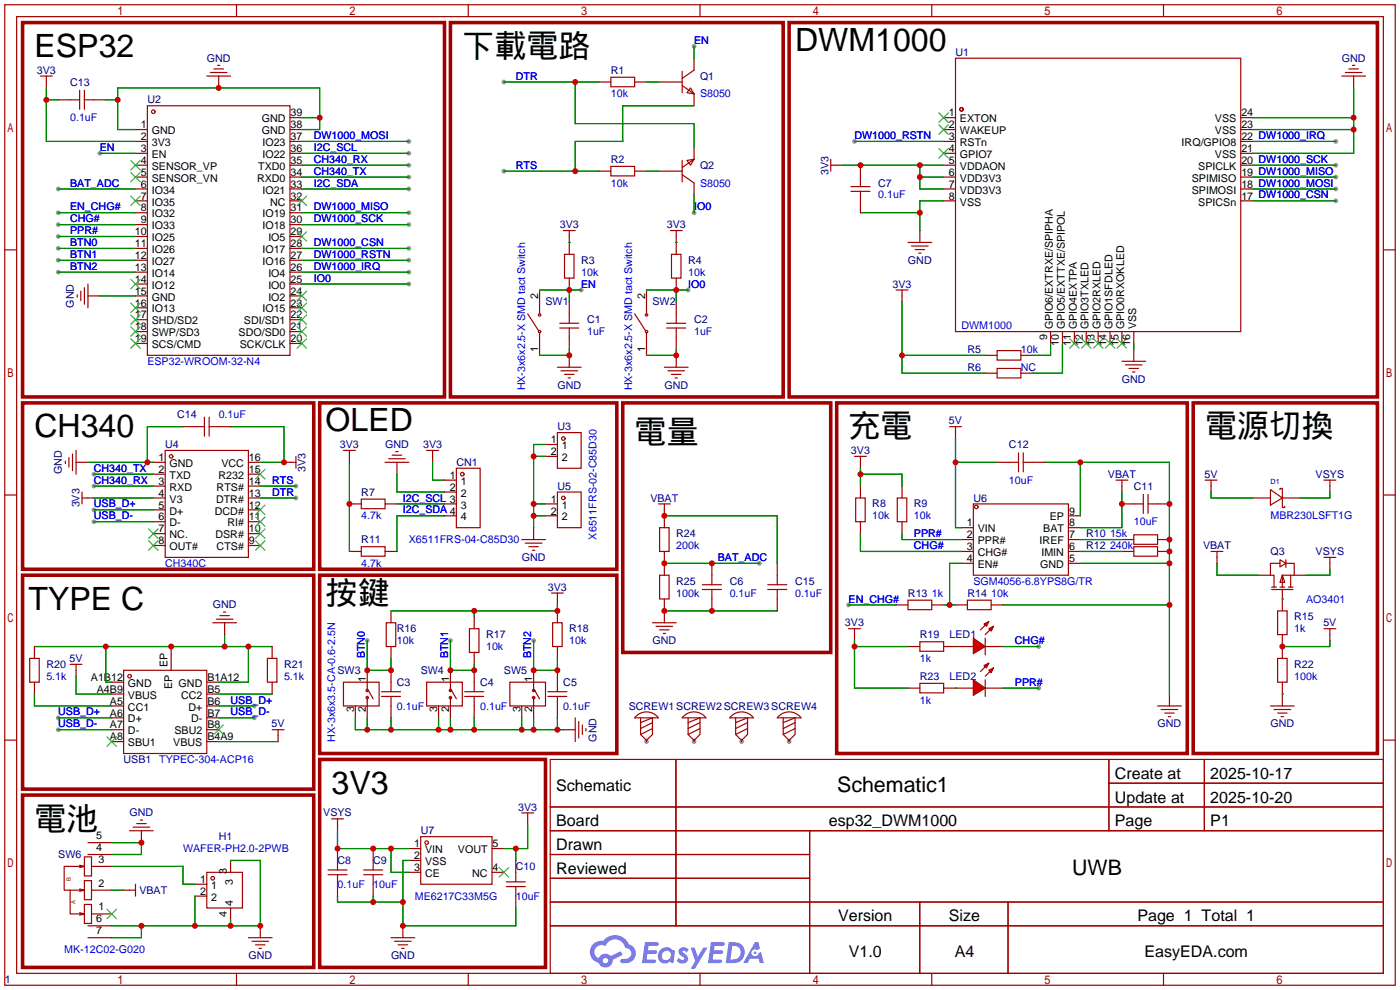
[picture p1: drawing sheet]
<svg xmlns="http://www.w3.org/2000/svg" width="299mm" height="212mm" viewBox="0 0 299 212" stroke-linecap="round" stroke-linejoin="round" font-family="sans-serif">
<g fill="#999">
<circle cx="138.2" cy="158.5" r=".51"/>
<circle cx="148.3" cy="158.5" r=".51"/>
<circle cx="158.5" cy="158.5" r=".51"/>
<circle cx="168.7" cy="158.5" r=".51"/>
<circle cx="182.6" cy="30.2" r=".51"/>
<circle cx="285.5" cy="35.3" r=".51"/>
<circle cx="285.5" cy="37.8" r=".51"/>
<circle cx="285.5" cy="40.4" r=".51"/>
<circle cx="285.5" cy="42.9" r=".51"/>
<circle cx="148.3" cy="9.9" r=".51"/>
<circle cx="148.3" cy="45.5" r=".51"/>
<circle cx="107.7" cy="17.5" r=".51"/>
<circle cx="107.7" cy="36.6" r=".51"/>
<circle cx="147.1" cy="62" r=".51"/>
<circle cx="124.2" cy="62" r=".51"/>
<circle cx="21.3" cy="32.8" r=".51"/>
<circle cx="87.4" cy="60.7" r=".51"/>
<circle cx="12.4" cy="153.4" r=".51"/>
<circle cx="12.4" cy="156" r=".51"/>
<circle cx="54.4" cy="150.9" r=".51"/>
<circle cx="54.4" cy="153.4" r=".51"/>
<circle cx="87.4" cy="55.6" r=".51"/>
<circle cx="87.4" cy="40.4" r=".51"/>
<circle cx="87.4" cy="30.2" r=".51"/>
<circle cx="87.4" cy="45.5" r=".51"/>
<circle cx="87.4" cy="48" r=".51"/>
<circle cx="63.2" cy="106.4" r=".51"/>
<circle cx="63.2" cy="103.9" r=".51"/>
<circle cx="20.1" cy="109" r=".51"/>
<circle cx="20.1" cy="111.5" r=".51"/>
<circle cx="20.1" cy="101.3" r=".51"/>
<circle cx="20.1" cy="103.9" r=".51"/>
<circle cx="87.4" cy="35.3" r=".51"/>
<circle cx="87.4" cy="37.8" r=".51"/>
<circle cx="285.5" cy="30.2" r=".51"/>
<circle cx="87.4" cy="32.8" r=".51"/>
<circle cx="87.4" cy="58.2" r=".51"/>
<circle cx="87.4" cy="53.1" r=".51"/>
<circle cx="181.4" cy="129.3" r=".51"/>
<circle cx="12.4" cy="45.5" r=".51"/>
<circle cx="12.4" cy="48" r=".51"/>
<circle cx="12.4" cy="50.5" r=".51"/>
<circle cx="78.5" cy="136.9" r=".51"/>
<circle cx="96.3" cy="136.9" r=".51"/>
<circle cx="114" cy="136.9" r=".51"/>
<circle cx="162.3" cy="120.4" r=".51"/>
<circle cx="12.4" cy="40.4" r=".51"/>
<circle cx="222" cy="138.2" r=".51"/>
<circle cx="222" cy="147.1" r=".51"/>
<circle cx="12.4" cy="53.1" r=".51"/>
<circle cx="12.4" cy="55.6" r=".51"/>
<circle cx="12.4" cy="58.2" r=".51"/>
</g>
<g fill="none" stroke="#a10000" stroke-width=".25">
<path d="M1 1h297.2v209.6h-297.2zM3.6 3.6h292.1v204.4h-292.1zM50.5 1v2.6M100.1 1v2.6M149.6 1v2.6M199.1 1v2.6M248.7 1v2.6M1 53.4h2.6M295.7 53.4h2.5M1 105.8h2.6M295.7 105.8h2.5M1 158.2h2.6"/>
<path d="M295.7 158.2h2.5M117.6 162.3h178.1v45.7h-178.1zM117.6 172.5h178.1M117.6 177.5h178.1M144.5 162.3v35.6M173 177.5v30.5M237 162.3v15.2M237 167.4h58.7M257.4 162.3v15.2M117.6 182.6h55.4M117.6 192.8h178.1M117.6 187.7h55.4"/>
<path d="M117.6 197.9h178.1M196.6 192.8v15.2M215.4 192.8v15.2M50.5 208v2.6M100.1 208v2.6M149.6 208v2.6M199.1 208v2.6M248.7 208v2.6"/>
</g>
<g fill="#5487ff">
<path d="M145.3 202.7a1.3 1.3 0 0 1 1.9 .3l-.4 .6a.54 .54 0 0 0-.9-.2l.1 .2a1.34 1.34 0 0 1 .9 1.8 1.47 1.47 0 0 1-2.3-.1l.5-.6 .8 .5a.31 .31 0 0 0 .4-.3 .31 .31 0 0 0-.3-.4 1.12 1.12 0 0 1-.7-1.8z"/>
<path d="M147.6 202.5h.9l.6 2 1.2-2h.9l-2.7 4.6h-.9l1-1.7z"/>
<path d="M137.8 201.4h1.7a1.31 1.31 0 0 1 1.2 .2 .4 .4 0 0 1-.3 .5l-1.8 .1-.1 .9h1.6a.4 .4 0 0 1 .4 .4 .4 .4 0 0 1-.5 .4h-1.6l-.2 1.2h1.4a.46 .46 0 0 1 .5 0 .46 .46 0 0 1 .1 .5l-.4 .2h-2.6z"/>
<path d="M151.9 201.4h1.7a1.32 1.32 0 0 1 1.2 .2 .39 .39 0 0 1-.3 .5l-1.8 .1-.1 .9h1.6a.4 .4 0 0 1 .4 .4 .4 .4 0 0 1-.4 .4h-1.7l-.2 1.2h1.4a.46 .46 0 0 1 .5 0 .46 .46 0 0 1 .1 .5l-.4 .2h-2.6z"/>
<path d="M161.3 201.4h.8l.3 1.3-.6 .4a.75 .75 0 0 0-1.1 .3 .75 .75 0 0 0 .5 1 .75 .75 0 0 0 .9-.7l.5-.2 .6 2.3h-.8l-.3-.9h-1.8l-.5 .9h-1z"/>
<path d="M155.7 201.4l-.6 4.4h1.5a2.27 2.27 0 0 0 2.6-2.2 2.27 2.27 0 0 0-2.7-2.2zM156.5 202.1a1.5 1.5 0 0 1 1.8 1.6 1.5 1.5 0 0 1-1.9 1.4h-.3z"/>
<path d="M141.2 203a1.6 1.6 0 0 0-.3 2.3 1.6 1.6 0 0 0 2.3 .2l.7 .3 .3-2.4-.1-.3-.5-.1a1.58 1.58 0 0 0-2.4 0zM141.8 203.5a.98 .98 0 0 1 1.6 .4 .98 .98 0 0 1-1.1 1.3 .94 .94 0 0 1-.9-.7 .94 .94 0 0 1 .4-1z"/>
<path d="M126.8 201.8a2.37 2.37 0 0 0 1.1 4 1.54 1.54 0 0 0 1.8 1 1.54 1.54 0 0 0 1.2-1.6l2.2-1.1-.5-.8-2 1a1.57 1.57 0 0 0-2.7 .5 1.5 1.5 0 0 1-.7-2.1 1.5 1.5 0 0 1 2.2-.5 2.23 2.23 0 0 1 2.3-1.4 2.23 2.23 0 0 1 2 1.8 1.16 1.16 0 0 1 1.2 1.1 1.16 1.16 0 0 1-1.1 1.2h-.7a.47 .47 0 0 0-.5 .4 .47 .47 0 0 0 .4 .5 2.17 2.17 0 0 0 2.5-.9 2.17 2.17 0 0 0-.3-2.7l-.8-.4a3.2 3.2 0 0 0-5.5-.7l-1.1 .1zM128.8 205.3a.6 .6 0 0 1 1.2 0 .6 .6 0 0 1-1.2 0z"/>
<circle cx="161.4" cy="203.6" r=".28"/>
</g>
<g fill="none" stroke="#a10000" stroke-width=".25">
<path d="M8.6 16.3h2.6M9.9 16.3v2.5M44.2 16.3h5.1M45 15.5h3.5M45.7 14.7h2.1M46.5 14h.5M46.7 16.3v2.5M128 17.5h2.6M130.6 16.5h5v2h-5zM135.6 17.5h2.6M140.7 17.5h5.1M145.8 18.3l2.5 1.8"/>
<path d="M145.8 15.2v4.6M147.6 18.8l.7 1.3-1.5-.3zM148.3 12.4v2.6l-2.5 1.8M204.2 12.4h61v58.5h-61zM286.8 16.3h5M287.5 15.5h3.6M288.3 14.7h2M289.1 14h.5M289.3 16.3v2.5M29 27.7h2.5M29 30.2h2.5M29 32.8h2.5"/>
<path d="M29 35.3h2.5M29 37.8h2.5M31.5 22.6h30.5v53.3h-30.5zM62 25.1h2.5M62 27.7h2.5M62 30.2h2.5M62 32.8h2.5M62 35.3h2.5M62 37.8h2.5M128 36.6h2.6M130.6 35.6h5v2h-5zM135.6 36.6h2.6"/>
<path d="M140.7 36.6h5.1M145.8 37.3l2.5 1.8v2.6M145.8 34.3v4.6M146.8 34.3l1.5-.3-.7 1.3zM148.3 20.1v2.5M148.3 31.5v2.5M148.3 34l-2.5 1.8M177.5 35.3h2.6M177.5 34v2.6M201.7 25.1h2.5M201.7 27.7h2.5M201.7 30.2h2.5"/>
<path d="M201.7 32.8h2.5M201.7 35.3h2.5M201.7 37.8h2.5M265.2 25.1h2.5M265.2 27.7h2.5M265.2 30.2h2.5M265.2 32.8h2.5M265.2 35.3h2.5M265.2 37.8h2.5M29 40.4h2.5M29 42.9h2.5M29 45.5h2.5"/>
<path d="M29 48h2.5M29 50.5h2.5M29 53.1h2.5M29 55.6h2.5M29 58.2h2.5M62 40.4h2.5M62 42.9h2.5M62 45.5h2.5M62 48h2.5M62 50.5h2.5M62 53.1h2.5M62 55.6h2.5"/>
<path d="M62 58.2h2.5M120.4 49.3h2.5M120.6 54.4h2.1v5h-2.1zM121.7 49.3v5.1M121.7 59.4v2.6M143.3 49.3h2.5M143.5 54.4h2v5h-2zM144.5 49.3v5.1M144.5 59.4v2.6M194.1 51.8h5M194.8 52.6h3.6M195.6 53.3h2"/>
<path d="M196.3 54.1h.5M196.6 49.3v2.5M201.7 40.4h2.5M201.7 42.9h2.5M265.2 40.4h2.5M265.2 42.9h2.5M16.5 63v.5M17.3 62.2v2.1M18 61.5v3.5M18.8 63.2h2.5M18.8 60.7v5.1M29 60.7h2.5"/>
<path d="M29 63.2h2.5M29 65.8h2.5M29 68.3h2.5M29 70.9h2.5M29 73.4h2.5M62 60.7h2.5M62 63.2h2.5M62 65.8h2.5M62 68.3h2.5M62 70.9h2.5M62 73.4h2.5M112.8 67.1l2.3 3.5"/>
<path d="M115.3 62v5.1M115.3 71.1v4.8M119.1 78.5h5.1M119.6 70.1h4.1M119.6 69.1h4.1M119.9 79.2h3.5M121.7 64.5v4.6M121.7 70.1v4.6M121.7 75.9v2.6M135.6 67.1l2.3 3.5M138.2 62v5.1M138.2 71.1v4.8"/>
<path d="M142 78.5h5.1M142.5 70.1h4.1M142.5 69.1h4.1M142.7 79.2h3.6M144.5 64.5v4.6M144.5 70.1v4.6M144.5 75.9v2.6M224.5 70.9v2.5M227.1 70.9v2.5M229.6 70.9v2.5M232.2 70.9v2.5M234.7 70.9v2.5"/>
<path d="M237.2 70.9v2.5M239.8 70.9v2.5M239.8 77.2h5.1M240.5 78h3.6M241.3 78.7h2M242.1 79.5h.5M242.3 70.9v2.5M242.3 74.7v2.5M120.6 80h2.1M121.4 80.8h.5M143.5 80h2M144.3 80.8h.5"/>
<path d="M7.4 138.2v2.5M36.6 138.2v5.1M45.5 133.1h5M46.2 132.3h3.6M47 131.6h2M47.8 130.8h.5M48 133.1v2.5M58.2 138.2v2.5M6.3 140.7h2.1v5.1h-2.1zM7.4 145.8v2.5M15 142h2.5M16.3 142v2.5"/>
<path d="M23.9 145.8h2.5M23.9 148.3h2.5M23.9 150.9h2.5M23.9 153.4h2.5M23.9 156h2.5M23.9 158.5h2.5M26.4 143.3h17.8v17.7h-17.8zM44.2 145.8h2.5M44.2 148.3h2.5M44.2 150.9h2.5M44.2 153.4h2.5M44.2 156h2.5"/>
<path d="M44.2 158.5h2.5M57.1 140.7h2.1v5.1h-2.1zM58.2 156h2.5M58.2 145.8v2.5M59.4 156v2.5M204.2 147.1h3.8M210.6 147.1h3.8M210.6 145.3v3.5"/>
<circle cx="32.8" cy="23.9" r=".38"/>
<circle cx="205.5" cy="23.4" r=".38"/>
<circle cx="115.3" cy="70.9" r=".25"/>
<circle cx="115.3" cy="67.3" r=".25"/>
<circle cx="138.2" cy="70.9" r=".25"/>
<circle cx="138.2" cy="67.3" r=".25"/>
<circle cx="27.7" cy="144.5" r=".38"/>
</g>
<g fill="none" stroke="#3c3" stroke-width=".25">
<path d="M27.9 34.3l2.1 2M27.9 36.8l2.1 2.1M30 34.3l-2.1 2M30 36.8l-2.1 2.1M200.7 24.1l2 2.1M200.7 26.7l2 2M200.7 31.8l2 2M202.7 24.1l-2 2.1M202.7 26.7l-2 2M202.7 31.8l-2 2M27.9 41.9l2.1 2M27.9 59.7l2.1 2"/>
<path d="M30 41.9l-2.1 2M30 59.7l-2.1 2M63.5 49.5l2 2.1M63.5 41.9l2 2M65.5 49.5l-2 2.1M65.5 41.9l-2 2M27.9 64.8l2.1 2M27.9 67.3l2.1 2M27.9 69.8l2.1 2.1M27.9 72.4l2.1 2M30 64.8l-2.1 2M30 67.3l-2.1 2"/>
<path d="M30 69.8l-2.1 2.1M30 72.4l-2.1 2M63.5 72.4l2 2M63.5 69.8l2 2.1M63.5 67.3l2 2M63.5 64.8l2 2M63.5 62.2l2 2.1M65.5 72.4l-2 2M65.5 69.8l-2 2.1M65.5 67.3l-2 2M65.5 64.8l-2 2M65.5 62.2l-2 2.1"/>
<path d="M228.6 72.4l2 2M230.6 72.4l-2 2M231.1 72.4l2.1 2M233.2 72.4l-2.1 2M233.7 72.4l2 2M235.7 72.4l-2 2M236.2 72.4l2.1 2M238.3 72.4l-2.1 2M238.8 72.4l2 2M240.8 72.4l-2 2M22.9 157.5l2 2M24.9 157.5l-2 2"/>
<path d="M45.7 154.9l2.1 2.1M47.8 154.9l-2.1 2.1"/>
</g>
<g fill="none" stroke="#008700" stroke-width=".25">
<path d="M9.9 18.8v11.4h19.1M107.7 17.5h20.3M122.9 17.5v8.9h25.4v5.1M138.2 17.5h2.5M148.3 9.9v2.5M289.3 18.8v14h-21.6M9.9 21.3h2.5M21.3 32.8h7.7M22.6 21.3h2.5M29 27.7h-3.9v-8.9h43.2v8.9h-3.8M64.5 25.1h3.8M107.7 36.6h20.3"/>
<path d="M138.2 36.6h2.5M148.3 22.6h-15.2v7.6h-10.2v6.4M180.1 35.3h21.6M182.6 30.2h19.1M196.6 35.3v5.1h5.1M196.6 37.8h5.1M267.7 25.1h21.6M267.7 27.7h21.6M267.7 35.3h17.8M267.7 37.8h17.8M121.7 51.8h.1M144.5 51.8h.1"/>
<path d="M148.3 41.7v3.8M183.9 45.5h12.7M201.7 42.9h-5.1v6.4M267.7 40.4h17.8M267.7 42.9h17.8M21.3 63.2h7.7M64.5 60.7h22.9M115.3 62h8.9M121.7 74.7v1.2h-6.4M121.7 62v2.5M138.2 62h8.9M144.5 62v2.5"/>
<path d="M144.5 74.7v1.2h-6.3M242.3 73.4v1.3M7.4 138.2h50.8M22.6 138.2v7.6h1.3M48 135.6v2.6M53.1 138.2v7.6h-6.4M7.4 148.3v2.6h16.5M12.4 153.4h11.5M12.4 156h11.5M16.3 144.5v3.8h7.6M46.7 153.4h7.7M46.7 150.9h7.7"/>
<path d="M46.7 148.3h11.5M46.7 158.5h12.7"/>
</g>
<g fill="#f00" stroke="#a10000" stroke-width=".25">
<path d="M208 145.3l2.6 1.8-2.6 1.5z"/>
<path d="M210.3 142.2l1-.5-.5 1z"/>
<path d="M211.3 143.3l1-.6-.5 1.1z"/>
</g>
<g fill="none" stroke="#a10000" stroke-width=".25">
<path d="M191.5 62h2.6M192.8 62v2.5M210.6 75.9h2.5M210.6 79.8h2.5M213.1 74.9h5.1v2.1h-5.1zM213.1 78.7h5.1v2.1h-5.1zM218.2 75.9h2.5M218.2 79.8h2.5M14 98.6v.5M14.7 97.8v2M15.5 97v3.6M16.3 98.8h2.5"/>
<path d="M16.3 96.3v5M32.8 98.8h2.5M35.3 96.3h17.8v22.8h-17.8zM53.1 98.8h2.5M60.7 98.8h2.5M63.2 97.5v2.6M73.4 96.3h2.5M74.7 96.3v2.5M82.3 98.8h5.1M83.1 98h3.5M83.8 97.3h2.1M84.6 96.5h.5"/>
<path d="M84.8 98.8v2.5M91.2 96.3h2.5M92.5 96.3v2.5M182.6 97.5h2.6M183.9 97.5v2.6M202.9 91.2h2.6M204.2 91.2v2.5M17.5 106.4h2.6M17.5 105.2v2.5M32.8 101.3h2.5M32.8 103.9h2.5M32.8 106.4h2.5"/>
<path d="M32.8 109h2.5M32.8 111.5h2.5M32.8 114h2.5M32.8 116.6h2.5M53.1 101.3h2.5M53.1 103.9h2.5M53.1 106.4h2.5M53.1 109h2.5M53.1 111.5h2.5M53.1 114h2.5M53.1 116.6h2.5M74.7 107.7h2.5"/>
<path d="M74.7 117.9h2.5M77.2 106.7h5.1v2h-5.1zM77.2 116.8h5.1v2.1h-5.1zM82.3 107.7h2.5M82.3 117.9h2.5M182.9 106.4h2v5.1h-2zM183.9 103.9v2.5M183.9 111.5v2.5M191.8 106.4h2v5.1h-2zM192.8 103.9v2.5M192.8 111.5v2.5M205.5 117.9h2.5"/>
<path d="M205.5 112.8h2.5M205.5 115.3h2.5M208 107.7h20.3v15.2h-20.3zM228.3 117.9h2.6M228.3 112.8h2.6M228.3 115.3h2.6M228.3 110.2h2.6M238.5 102.6h2.5M239.8 117.9h2.5M239.8 115.3h2.5M239.8 102.6v2.6M242.3 114.3h5.1v2h-5.1z"/>
<path d="M242.3 116.8h5.1v2.1h-5.1zM247.4 117.9h2.5M247.4 115.3h2.5M257.6 102.6h2.5M258.8 117.9h2.6M258.8 102.6v2.6M260.1 117.9v2.5M267.7 106.4h3.8M271.5 104.6l2.6 1.8-2.6 1.5zM273.6 119.6l1.2 .8-1.2 .8zM273.6 104.6v-.2h.5v4.1h.5v-.3M274.1 106.4h3.8"/>
<path d="M274.8 119.6v1.7M283 102.6h2.5M283 119.1h2.5M284.2 102.6v2.6M284.2 119.1v2.6M194.1 138.2h2.5M196.6 137.2h5.1v2h-5.1zM201.7 138.2h6.3M205.5 120.4h2.5M210.6 138.2h3.8M210.6 136.4v3.6M228.3 120.4h2.6"/>
<path d="M269 122.9h2.5M271.8 126h4.6M271.8 125.5h1M273 130.6h2.1v5h-2.1zM273.6 120.4h-2.1v2.5h.8v2.6M273.6 125.5h1M274.1 122.9l.5 1.6h-1zM274.1 126v4.6M274.1 135.6v5.1M274.8 120.4h1.8v2.5h-2.5v2.6M275.3 125.5h1.1M275.8 122.9v2.6"/>
<path d="M276.6 122.9h2.5M283 134.4h2.5M284.2 134.4v2.5M194.1 147.1h2.5M196.6 146.1h5.1v2h-5.1zM201.7 147.1h2.5M210.6 142.5l-1.1 1M211.6 143.5l-1 1M247.4 150.9h5.1M248.2 151.6h3.5M248.9 152.4h2.1M249.7 153.2h.5"/>
<path d="M249.9 148.3v2.6M271.5 150.9h5.1M272.3 151.6h3.5M273 140.7h2.1v5.1h-2.1zM273 152.4h2.1M273.8 153.2h.5M274.1 145.8v5.1M70.9 175h2.5M72.1 175v2.5M89.9 178.8h15.3v10.2h-15.3zM111.5 173.7h2.5M112.8 173.7v2.6"/>
<path d="M86.1 197.9v2.5M87.4 181.4h2.5M87.4 183.9h2.5M87.4 186.4h2.5M105.2 181.4h2.5M105.2 186.4h2.5M83.6 200.4h5M84.3 201.2h3.6M85.1 201.9h2M85.9 202.7h.5"/>
<circle cx="36.6" cy="97.5" r=".38"/>
<circle cx="208.7" cy="108.3" r=".38"/>
<circle cx="91.2" cy="180.1" r=".38"/>
</g>
<g fill="none" stroke="#008700" stroke-width=".25">
<path d="M64.5 30.2h22.9M64.5 35.3h22.9M64.5 37.8h22.9M64.5 32.8h22.9M267.7 30.2h17.8M64.5 55.6h22.9M64.5 40.4h22.9M64.5 45.5h22.9M64.5 48h22.9M64.5 58.2h22.9M64.5 53.1h22.9M192.8 75.9h17.8"/>
<path d="M192.8 64.5v15.3h17.8M224.5 73.4v2.5h-3.8M227.1 73.4v6.4h-6.4M18.8 98.8h14M39.1 91.2h-7.6v7.6M49.3 91.2h11.4v7.6h-5.1M74.7 98.8v19.1M92.5 98.8v3.8h2.5M204.2 98.8h8.9M204.2 93.7v19.1h1.3M223.3 98.8h26.6v49.5M230.9 98.8v11.4"/>
<path d="M20.1 106.4h12.7M20.1 103.9h12.7M20.1 109h12.7M20.1 111.5h12.7M20.1 101.3h12.7M55.6 106.4h7.6M55.6 103.9h7.6M84.8 101.3v3.9h10.2M84.8 107.7h10.2M95 110.2h-10.2v7.7M183.9 101.3h8.9v2.6M183.9 114v3.9h21.6"/>
<path d="M183.9 100.1v3.8M192.8 114v1.3h12.7M230.9 115.3h8.9M230.9 117.9h8.9M239.8 105.2v7.6h-8.9M258.8 105.2v1.2h8.9M284.2 105.2v1.2h-6.3M214.4 129.3h35.5M230.9 120.4h19M260.1 120.4v2.5h8.9M274.1 128h.1M284.2 121.7v1.2h-5.1"/>
<path d="M284.2 136.9v1.3h-10.1M204.2 147.1h.1M72.1 177.5v3.9h15.3M112.8 176.3v5.1h-5.1M72.1 191.5v1.3h14M79.8 191.5v1.3M83.6 181.4v5h3.8M87.4 183.9h-1.3v14h24.1v-3.8M110.2 181.4v2.5"/>
</g>
<g fill="none" stroke="#3c3" stroke-width=".25">
<path d="M31.7 113l2.1 2.1M31.7 115.6l2.1 2M33.8 113l-2.1 2.1M33.8 115.6l-2.1 2M54.6 115.6l2 2M54.6 113l2 2.1M54.6 110.5l2 2M54.6 107.9l2 2.1M54.6 100.3l2 2.1M56.6 115.6l-2 2M56.6 113l-2 2.1M56.6 110.5l-2 2"/>
<path d="M56.6 107.9l-2 2.1M56.6 100.3l-2 2.1M106.7 185.4l2 2.1M108.7 185.4l-2 2.1"/>
</g>
<path d="M4.8 4.8h90.2v80h-90.2zM96.3 4.8h71.1v80h-71.1zM168.7 4.8h125.7v80h-125.7zM4.8 86.1h62.3v35.6h-62.3zM4.8 122.9h62.3v45.8h-62.3z" fill="none" stroke="#a10000" stroke-width=".76"/>
<g fill="#f00" stroke="#a10000" stroke-width=".25">
<path d="M208 136.4l2.6 1.8-2.6 1.5z"/>
<path d="M210.3 133.4l1-.6-.5 1.1z"/>
<path d="M211.3 134.4l1-.5-.5 1z"/>
</g>
<g fill="none" stroke="#a10000" stroke-width=".25">
<path d="M17 19.3v4.1M18 19.3v4.1M12.4 21.3h4.6M18 21.3h4.6M181.9 39.9h4M183.9 35.3v4.6M181.9 40.9h4M183.9 40.9v4.6M39.1 91.2h4.6M43.7 89.2v4M44.7 91.2h4.6M44.7 89.2v4"/>
<path d="M116.6 95h2.5M116.6 97.5h2.5M119.1 92.5h5.1v7.6h-5.1zM213.1 98.8h4.6M217.7 96.8v4M218.7 98.8h4.6M218.7 96.8v4M95 107.7h2.5M95 110.2h2.5M95 102.6h2.5M95 105.2h2.5M97.5 100.1h5.1v12.7h-5.1z"/>
<path d="M111.5 115.3h5.1M112.3 116.1h3.5M113 116.8h2.1M113.8 117.6h.5M114 112.8v2.5M116.6 107.7h2.5M116.6 110.2h2.5M119.1 105.2h5.1v7.6h-5.1zM140.7 107.7h2.6M141 112.8h2v5.1h-2zM142 107.7v5.1M142 117.9v5"/>
<path d="M239.8 107.7h4.5M244.3 105.7v4M245.4 107.7h4.5M245.4 105.7v4M82.5 133.1h2.1v5.1h-2.1zM83.6 130.6v2.5M83.6 138.2v2.5M100.3 134.4h2.1v5h-2.1zM101.3 131.8v2.6M101.3 139.4v2.6M117.9 126.7h2.5M118.1 133.1h2v5.1h-2z"/>
<path d="M119.1 126.7v2.6M119.1 130.6v2.5M119.1 138.2v2.5M139.4 133.1h5.1M140.2 133.9h3.6M141 122.9h2v5.1h-2zM141 134.6h2M141.7 135.4h.5M142 128v5.1M150.1 126h4.1M150.1 125h4.1M152.1 120.4v4.6"/>
<path d="M152.1 126v4.6M164.1 126h4M164.1 125h4M166.1 120.4v4.6M166.1 126v4.6M181.4 134.4h2.5M182.6 134.4v2.5M191.5 129.3h2.6M194.1 128.3h5v2h-5zM199.1 129.3h2.6M204.2 129.3h2.6M206.8 128.3h5v2h-5z"/>
<path d="M210.6 133.6l-1.1 1M211.6 134.6l-1 1M211.8 129.3h2.6M73.4 145.8h7.6v5.1h-7.6zM75.9 150.9v2.5M78.5 143.3v4.3M78.5 149.1v4.3M78.7 147.6l1.1 1.8M81.5 148.8h4.1M81.5 147.8h4.1M83.6 143.3v4.5M83.6 148.8v4.6"/>
<path d="M91.2 145.8h7.6v5.1h-7.6zM93.7 150.9v2.5M96.3 143.3v4.3M96.3 149.1v4.3M96.5 147.6l1 1.8M99.3 148.8h4.1M99.3 147.8h4.1M101.3 143.3v4.5M101.3 148.8v4.6M109 145.8h7.6v5.1h-7.6zM111.5 150.9v2.5M114 143.3v4.3"/>
<path d="M114 149.1v4.3M114.3 147.6l1 1.8M117.1 148.8h4.1M117.1 147.8h4.1M119.1 143.3v4.5M119.1 148.8v4.6M120.4 156h2.5M122.9 153.4v5.1M123.7 154.2v3.5M124.5 154.9v2.1M125.2 155.7v.5M136.1 152.9a3.2 3.2 0 0 1 4.6 .5h-5.1z"/>
<path d="M136.9 153.4v3.6l1.3 1.2 1.2-1.2v-3.6l-2.5 1M138.2 158v.5M139.4 154.4l-2.5 1.3M139.4 155.7l-2.5 1.3M146.2 152.9a3.2 3.2 0 0 1 4.7 .5h-5.1zM147.1 153.4v3.6l1.2 1.2 1.3-1.2v-3.6l-2.5 1M148.3 158v.5M149.6 154.4l-2.5 1.3M149.6 155.7l-2.5 1.3M156.4 152.9a3.2 3.2 0 0 1 4.6 .5h-5zM157.2 153.4v3.6l1.3 1.2 1.3-1.2v-3.6l-2.6 1M158.5 158v.5"/>
<path d="M159.8 154.4l-2.6 1.3M159.8 155.7l-2.6 1.3M166.6 152.9a3.2 3.2 0 0 1 4.6 .5h-5.1zM167.4 153.4v3.6l1.3 1.2 1.2-1.2v-3.6l-2.5 1M168.7 158v.5M169.9 154.4l-2.5 1.3M169.9 155.7l-2.5 1.3M27.7 177.5h5.1M28.4 176.8h3.6M29.2 176h2M30 175.3h.5M30.2 177.5v2.6"/>
<path d="M15 190.2v5.1h3l-1-.2M17 184.9l1 .3M18 193.3h1.6v4.1h-1.6zM18 183.1h1.6v4.1h-1.6zM18 188.2h1.6v4.1h-1.6zM18 185.2h-4.3v5h4.3l-1-.2M18 195.3l-1 .3M18 185.2l-1 .2M18 190.2l-1 .3M18.8 197.9h5.1M18.8 180.1h5.1M18.8 182.6h5.1"/>
<path d="M19.6 190.2h4.3M19.6 185.2h4.3M19.6 195.3h4.3M26.4 190.2h2.6M29 189v2.5M41.7 189h2.5M41.7 191.5h2.5M44.2 186.4h7.6v7.7h-7.6zM49.3 183.9v2.5M49.3 194.1v2.5M55.6 197.9v2.5M70.1 186.9h4.1"/>
<path d="M70.1 185.9h4.1M72.1 181.4v4.5M72.1 186.9v4.6M77.7 186.9h4.1M77.7 185.9h4.1M79.8 181.4v4.5M79.8 186.9v4.6M108.2 188.5h4.1M108.2 189.5h4.1M110.2 183.9v4.6M110.2 189.5v4.6M18.8 200.4h5.1"/>
<path d="M53.1 200.4h5.1M53.8 201.2h3.6M54.6 201.9h2M55.4 202.7h.5"/>
<circle cx="120.4" cy="93.7" r=".38"/>
<circle cx="98.8" cy="101.3" r=".38"/>
<circle cx="120.4" cy="106.4" r=".38"/>
<circle cx="78.5" cy="147.6" r=".25"/>
<circle cx="78.5" cy="149.1" r=".25"/>
<circle cx="96.3" cy="147.6" r=".25"/>
<circle cx="96.3" cy="149.1" r=".25"/>
<circle cx="114" cy="147.6" r=".25"/>
<circle cx="114" cy="149.1" r=".25"/>
<circle cx="45.5" cy="187.7" r=".38"/>
</g>
<g fill="none" stroke="#008700" stroke-width=".25">
<path d="M12.4 45.5h16.6M12.4 48h16.6M12.4 50.5h16.6M12.4 40.4h16.6M12.4 53.1h16.6M12.4 55.6h16.6M12.4 58.2h16.6M114 97.5h2.6M116.6 95h-2.6v17.8M114 107.7h2.6M114 110.2h2.6M142 110.2h24.1v10.2"/>
<path d="M78.5 136.9v6.4h5.1v-2.6M96.3 136.9v6.4h5v-1.3M101.3 130.6v1.2M114 136.9v6.4h5.1v-2.6M119.1 129.3v1.3h-35.5M142 120.4h20.3M142 130.6h24.1M181.4 129.3h10.1M182.6 138.2h11.5M182.6 136.9v10.2h11.5M201.7 129.3h2.5M204.2 138.2h.1"/>
<path d="M205.5 120.4h-2.6v8.9M214.4 138.2h7.6M75.9 153.4v2.6h44.5M78.5 153.4v2.6M83.6 153.4v2.6M93.7 153.4v2.6M96.3 153.4v2.6M101.3 153.4v2.6M111.5 153.4v2.6M114 153.4v2.6M119.1 153.4v2.6M214.4 147.1h7.6"/>
<path d="M274.1 148.3h.1M23.9 180.1h6.3v2.5h-6.3M23.9 185.2h15.2v3.8h2.6M23.9 190.2h2.5M30.2 197.9v2.5h-6.3M41.7 191.5v6.4M49.3 183.9h6.3v14h-31.7M49.3 196.6v1.3"/>
</g>
<path d="M22.9 194.3l2 2M24.9 194.3l-2 2" fill="none" stroke="#3c3" stroke-width=".25"/>
<path d="M68.3 86.1h63.5v35.6h-63.5zM133.1 86.1h44.4v53.3h-44.4zM178.8 86.1h74.9v74.9h-74.9zM255 86.1h39.4v74.9h-39.4zM68.3 122.9h63.5v38.1h-63.5zM4.8 169.9h62.3v36.9h-62.3zM68.3 162.3h48.3v44.5h-48.3z" fill="none" stroke="#a10000" stroke-width=".76"/>
<g fill="#c00">
<circle cx="46.7" cy="18.8" r=".63"/>
<circle cx="68.3" cy="25.1" r=".63"/>
<circle cx="25.1" cy="21.3" r=".63"/>
<circle cx="9.9" cy="21.3" r=".63"/>
<circle cx="196.6" cy="35.3" r=".63"/>
<circle cx="196.6" cy="37.8" r=".63"/>
<circle cx="183.9" cy="35.3" r=".63"/>
<circle cx="196.6" cy="45.5" r=".63"/>
<circle cx="289.3" cy="25.1" r=".63"/>
<circle cx="289.3" cy="27.7" r=".63"/>
<circle cx="122.9" cy="17.5" r=".63"/>
<circle cx="122.9" cy="36.6" r=".63"/>
<circle cx="22.6" cy="138.2" r=".63"/>
<circle cx="36.6" cy="138.2" r=".63"/>
<circle cx="48" cy="138.2" r=".63"/>
<circle cx="53.1" cy="138.2" r=".63"/>
<circle cx="144.5" cy="62" r=".63"/>
<circle cx="144.5" cy="75.9" r=".63"/>
<circle cx="121.7" cy="62" r=".63"/>
<circle cx="121.7" cy="75.9" r=".63"/>
<circle cx="31.5" cy="98.8" r=".63"/>
<circle cx="60.7" cy="98.8" r=".63"/>
<circle cx="192.8" cy="75.9" r=".63"/>
<circle cx="74.7" cy="107.7" r=".63"/>
<circle cx="110.2" cy="181.4" r=".63"/>
<circle cx="72.1" cy="181.4" r=".63"/>
<circle cx="79.8" cy="181.4" r=".63"/>
<circle cx="83.6" cy="181.4" r=".63"/>
<circle cx="86.1" cy="192.8" r=".63"/>
<circle cx="79.8" cy="192.8" r=".63"/>
<circle cx="86.1" cy="197.9" r=".63"/>
<circle cx="274.1" cy="138.2" r=".63"/>
<circle cx="249.9" cy="120.4" r=".63"/>
<circle cx="249.9" cy="117.9" r=".63"/>
<circle cx="249.9" cy="115.3" r=".63"/>
<circle cx="249.9" cy="107.7" r=".63"/>
<circle cx="230.9" cy="98.8" r=".63"/>
<circle cx="249.9" cy="129.3" r=".63"/>
<circle cx="239.8" cy="107.7" r=".63"/>
<circle cx="204.2" cy="98.8" r=".63"/>
<circle cx="183.9" cy="101.3" r=".63"/>
<circle cx="202.9" cy="129.3" r=".63"/>
<circle cx="49.3" cy="197.9" r=".63"/>
<circle cx="55.6" cy="197.9" r=".63"/>
<circle cx="41.7" cy="197.9" r=".63"/>
<circle cx="30.2" cy="197.9" r=".63"/>
<circle cx="30.2" cy="180.1" r=".63"/>
<circle cx="114" cy="107.7" r=".63"/>
<circle cx="114" cy="97.5" r=".63"/>
<circle cx="114" cy="110.2" r=".63"/>
<circle cx="83.6" cy="143.3" r=".63"/>
<circle cx="78.5" cy="143.3" r=".63"/>
<circle cx="78.5" cy="156" r=".63"/>
<circle cx="83.6" cy="156" r=".63"/>
<circle cx="93.7" cy="156" r=".63"/>
<circle cx="96.3" cy="156" r=".63"/>
<circle cx="101.3" cy="156" r=".63"/>
<circle cx="111.5" cy="156" r=".63"/>
<circle cx="114" cy="156" r=".63"/>
<circle cx="119.1" cy="156" r=".63"/>
<circle cx="119.1" cy="130.6" r=".63"/>
<circle cx="101.3" cy="130.6" r=".63"/>
<circle cx="101.3" cy="143.3" r=".63"/>
<circle cx="96.3" cy="143.3" r=".63"/>
<circle cx="119.1" cy="143.3" r=".63"/>
<circle cx="114" cy="143.3" r=".63"/>
<circle cx="142" cy="120.4" r=".63"/>
<circle cx="152.1" cy="120.4" r=".63"/>
<circle cx="142" cy="130.6" r=".63"/>
<circle cx="152.1" cy="130.6" r=".63"/>
<circle cx="142" cy="110.2" r=".63"/>
<circle cx="182.6" cy="138.2" r=".63"/>
</g>
<g font-size="6.9">
<text x="169.9" y="10.9">DWM1000</text>
<text x="7.4" y="12.2">ESP32</text>
<text x="98.8" y="12.2">下載電路</text>
<text x="7.4" y="93.5">CH340</text>
<text x="69.6" y="92.2">OLED</text>
<text x="135.6" y="94.7">電量</text>
<text x="181.4" y="93.5">充電</text>
<text x="257.6" y="93.5">電源切換</text>
<text x="6.1" y="130.3">TYPE C</text>
<text x="69.6" y="129">按鍵</text>
<text x="70.9" y="169.7">3V3</text>
<text x="7.4" y="177.3">電池</text>
</g>
<g font-size="4.6">
<text x="178.9" y="169.3">Schematic1</text>
<text x="229.1" y="187.1">UWB</text>
</g>
<g font-size="3.4">
<text x="238.3" y="166.4">Create at</text>
<text x="258.7" y="166.4">2025-10-17</text>
<text x="118.9" y="169">Schematic</text>
<text x="238.3" y="171.5">Update at</text>
<text x="258.7" y="171.5">2025-10-20</text>
<text x="118.9" y="176.6">Board</text>
<text x="177.1" y="176.6">esp32_DWM1000</text>
<text x="238.3" y="176.6">Page</text>
<text x="258.7" y="176.6">P1</text>
<text x="118.9" y="181.7">Drawn</text>
<text x="118.9" y="186.8">Reviewed</text>
<text x="179.1" y="196.9">Version</text>
<text x="202.8" y="196.9">Size</text>
<text x="243.1" y="196.9">Page 1 Total 1</text>
<text x="181.4" y="204.5">V1.0</text>
<text x="204" y="204.5">A4</text>
<text x="244.6" y="204.5">EasyEDA.com</text>
</g>
<g font-size="2.3" fill="#00f">
<text x="148.3" y="9.4">EN</text>
<text x="110.2" y="17">DTR</text>
<text x="130.6" y="20.8">10k</text>
<text x="149.6" y="20.8">S8050</text>
<text x="15" y="25.9">0.1uF</text>
<text x="67.1" y="29.7">DW1000_MOSI</text>
<text x="182.6" y="29.7">DW1000_RSTN</text>
<text x="21.3" y="32.3">EN</text>
<text x="67.1" y="34.8">CH340_RX</text>
<text x="67.1" y="32.3">I2C_SCL</text>
<text x="15" y="39.9">BAT_ADC</text>
<text x="67.1" y="39.9">I2C_SDA</text>
<text x="67.1" y="37.3">CH340_TX</text>
<text x="110.2" y="36.1">RTS</text>
<text x="130.6" y="39.9">10k</text>
<text x="149.6" y="39.9">S8050</text>
<text x="15" y="45">EN_CHG#</text>
<text x="15" y="47.5">CHG#</text>
<text x="67.1" y="45">DW1000_MISO</text>
<text x="67.1" y="47.5">DW1000_SCK</text>
<text x="148.3" y="45">IO0</text>
<text x="187.7" y="42.4">0.1uF</text>
<text x="15" y="50">PPR#</text>
<text x="15" y="52.6">BTN0</text>
<text x="67.1" y="52.6">DW1000_CSN</text>
<text x="15" y="55.1">BTN1</text>
<text x="15" y="57.7">BTN2</text>
<text x="67.1" y="55.1">DW1000_RSTN</text>
<text x="67.1" y="57.7">DW1000_IRQ</text>
<text x="124.2" y="58.9">10k</text>
<text x="147.1" y="58.9">10k</text>
<text x="67.1" y="60.2">IO0</text>
<text x="124.2" y="61.5">EN</text>
<text x="147.1" y="61.5">IO0</text>
<text x="125.5" y="71.6">1uF</text>
<text x="148.3" y="71.6">1uF</text>
<text x="205.5" y="70.4">DWM1000</text>
<text x="31.5" y="78">ESP32-WROOM-32-N4</text>
<text x="218.2" y="75.4">10k</text>
<text x="112.3" y="83.4" transform="rotate(-90 112.3 83.4)">HX-3x6x2.5-X SMD tact Switch</text>
<text x="135.1" y="83.4" transform="rotate(-90 135.1 83.4)">HX-3x6x2.5-X SMD tact Switch</text>
<text x="218.2" y="79.2">NC</text>
<text x="46.7" y="89.4">0.1uF</text>
<text x="20.1" y="100.8">CH340_TX</text>
<text x="20.1" y="103.4">CH340_RX</text>
<text x="58.2" y="105.9">DTR</text>
<text x="58.2" y="103.4">RTS</text>
<text x="86.1" y="107.2">I2C_SCL 3</text>
<text x="215.6" y="103.4">10uF</text>
<text x="20.1" y="108.5">USB_D+</text>
<text x="20.1" y="111">USB_D-</text>
<text x="77.2" y="111">4.7k</text>
<text x="86.1" y="109.7">I2C_SDA 4</text>
<text x="186.4" y="111">10k</text>
<text x="195.3" y="111">10k</text>
<text x="242.3" y="112.3">10uF</text>
<text x="271.5" y="111">MBR230LSFT1G</text>
<text x="87.4" y="116.1">X6511FRS-04-C85D30</text>
<text x="127.5" y="115.3" transform="rotate(-90 127.5 115.3)">X6511FRS-02-C85D30</text>
<text x="144.5" y="117.3">200k</text>
<text x="153.4" y="119.9">BAT_ADC</text>
<text x="195.3" y="114.8">PPR#</text>
<text x="195.3" y="117.3">CHG#</text>
<text x="237.2" y="114.8">15k</text>
<text x="237.2" y="117.3">240k</text>
<text x="35.3" y="121.2">CH340C</text>
<text x="77.2" y="121.2">4.7k</text>
<text x="208" y="125">SGM4056-6.8YPS8G/TR</text>
<text x="144.5" y="127.5">100k</text>
<text x="156" y="127.5">0.1uF</text>
<text x="169.9" y="127.5">0.1uF</text>
<text x="181.4" y="128.8">EN_CHG#</text>
<text x="199.1" y="127.5">1k</text>
<text x="211.8" y="127.5">10k</text>
<text x="279.1" y="128.8">AO3401</text>
<text x="84.8" y="137.7">10k</text>
<text x="121.7" y="137.7">10k</text>
<text x="216.9" y="137.7">CHG#</text>
<text x="276.6" y="135.1">1k</text>
<text x="78" y="140.7" transform="rotate(-90 78 140.7)">BTN0</text>
<text x="95.8" y="140.7" transform="rotate(-90 95.8 140.7)">BTN1</text>
<text x="103.9" y="138.9">10k</text>
<text x="113.5" y="140.7" transform="rotate(-90 113.5 140.7)">BTN2</text>
<text x="196.6" y="141.5">1k</text>
<text x="9.9" y="145.3">5.1k</text>
<text x="60.7" y="145.3">5.1k</text>
<text x="216.9" y="146.6">PPR#</text>
<text x="276.6" y="145.3">100k</text>
<text x="12.4" y="152.9">USB_D+</text>
<text x="12.4" y="155.4">USB_D-</text>
<text x="49.3" y="150.4">USB_D+</text>
<text x="49.3" y="152.9">USB_D-</text>
<text x="84.8" y="151.6">0.1uF</text>
<text x="102.6" y="151.6">0.1uF</text>
<text x="120.4" y="151.6">0.1uF</text>
<text x="196.6" y="150.4">1k</text>
<text x="71.6" y="158.5" transform="rotate(-90 71.6 158.5)">HX-3x6x3.5-CA-0.6-2.5N</text>
<text x="34" y="163.1">TYPEC-304-ACP16</text>
<text x="39.1" y="182.1">WAFER-PH2.0-2PWB</text>
<text x="72.1" y="189.7">0.1uF</text>
<text x="79.8" y="189.7">10uF</text>
<text x="88.6" y="192.3">ME6217C33M5G</text>
<text x="110.2" y="192.3">10uF</text>
<text x="13.7" y="203.7">MK-12C02-G020</text>
</g>
<g font-size="2.3" fill="#000080">
<text x="204.2" y="11.9">U1</text>
<text x="7.9" y="15.7">3V3</text>
<text x="44.2" y="13.2">GND</text>
<text x="130.6" y="15.7">R1</text>
<text x="149.6" y="17">Q1</text>
<text x="286.8" y="13.2">GND</text>
<text x="15" y="18.3">C13</text>
<text x="31.5" y="22.1">U2</text>
<text x="130.6" y="34.8">R2</text>
<text x="149.6" y="36.1">Q2</text>
<text x="177" y="37.3" transform="rotate(-90 177 37.3)">3V3</text>
<text x="187.7" y="39.9">C7</text>
<text x="119.6" y="48.8">3V3</text>
<text x="142.5" y="48.8">3V3</text>
<text x="124.2" y="56.4">R3</text>
<text x="147.1" y="56.4">R4</text>
<text x="194.1" y="56.4">GND</text>
<text x="15.7" y="65.8" transform="rotate(-90 15.7 65.8)">GND</text>
<text x="116.6" y="65.3">SW1</text>
<text x="139.4" y="65.3">SW2</text>
<text x="190.8" y="61.5">3V3</text>
<text x="125.5" y="69.1">C1</text>
<text x="148.3" y="69.1">C2</text>
<text x="206.8" y="75.4">R5</text>
<text x="119.1" y="83.1">GND</text>
<text x="142" y="83.1">GND</text>
<text x="206.8" y="79.2">R6</text>
<text x="239.8" y="81.8">GND</text>
<text x="37.8" y="89.4">C14</text>
<text x="35.3" y="95.8">U4</text>
<text x="72.6" y="95.8">3V3</text>
<text x="82.3" y="95.8">GND</text>
<text x="90.4" y="95.8">3V3</text>
<text x="119.1" y="91.9">U3</text>
<text x="202.8" y="90.7">5V</text>
<text x="215.6" y="95.8">C12</text>
<text x="13.2" y="101.3" transform="rotate(-90 13.2 101.3)">GND</text>
<text x="65.3" y="100.8" transform="rotate(-90 65.3 100.8)">3V3</text>
<text x="97.5" y="99.6">CN1</text>
<text x="181.9" y="97">3V3</text>
<text x="77.2" y="105.9">R7</text>
<text x="119.1" y="104.6">U5</text>
<text x="139" y="107.2">VBAT</text>
<text x="208" y="107.2">U6</text>
<text x="236.8" y="102.1">VBAT</text>
<text x="242.3" y="104.6">C11</text>
<text x="257.4" y="102.1">5V</text>
<text x="281.2" y="102.1">VSYS</text>
<text x="17" y="108.5" transform="rotate(-90 17 108.5)">3V3</text>
<text x="186.4" y="108.5">R8</text>
<text x="195.3" y="108.5">R9</text>
<text x="77.2" y="116.1">R11</text>
<text x="111.5" y="119.9">GND</text>
<text x="144.5" y="114.8">R24</text>
<text x="232.2" y="114.8">R10</text>
<text x="232.2" y="117.3">R12</text>
<text x="257.1" y="117.3">VBAT</text>
<text x="271.5" y="118.6">Q3</text>
<text x="281.2" y="118.6">VSYS</text>
<text x="144.5" y="125">R25</text>
<text x="156" y="125">C6</text>
<text x="169.9" y="125">C15</text>
<text x="45.5" y="130">GND</text>
<text x="117.1" y="126.2">3V3</text>
<text x="194.1" y="127.5">R13</text>
<text x="206.8" y="127.5">R14</text>
<text x="84.8" y="135.1">R16</text>
<text x="103.9" y="136.4">R17</text>
<text x="121.7" y="135.1">R18</text>
<text x="139.4" y="137.7">GND</text>
<text x="180.6" y="133.9">3V3</text>
<text x="196.6" y="136.4">R19</text>
<text x="202.9" y="136.4">LED1</text>
<text x="276.6" y="132.6">R15</text>
<text x="282.8" y="133.9">5V</text>
<text x="9.9" y="142.7">R20</text>
<text x="14.9" y="141.5">5V</text>
<text x="60.7" y="142.7">R21</text>
<text x="276.6" y="142.7">R22</text>
<text x="72.1" y="144">SW3</text>
<text x="84.8" y="146.6">C3</text>
<text x="89.9" y="144">SW4</text>
<text x="102.6" y="146.6">C4</text>
<text x="107.7" y="144">SW5</text>
<text x="120.4" y="146.6">C5</text>
<text x="196.6" y="145.3">R23</text>
<text x="202.9" y="145.3">LED2</text>
<text x="58" y="155.4">5V</text>
<text x="134.4" y="151.6">SCREW1SCREW2SCREW3SCREW4</text>
<text x="247.4" y="155.4">GND</text>
<text x="271.5" y="155.4">GND</text>
<text x="127.5" y="158.5" transform="rotate(-90 127.5 158.5)">GND</text>
<text x="26.4" y="163.1">USB1</text>
<text x="110.7" y="173.2">3V3</text>
<text x="27.7" y="174.5">GND</text>
<text x="46.7" y="179.6">H1</text>
<text x="69.1" y="174.5">VSYS</text>
<text x="89.9" y="178.3">U7</text>
<text x="12.4" y="183.4">SW6</text>
<text x="72.1" y="184.7">C8</text>
<text x="79.8" y="184.7">C9</text>
<text x="110.2" y="185.9">C10</text>
<text x="29.8" y="191">VBAT</text>
<text x="53.1" y="205">GND</text>
<text x="83.6" y="205">GND</text>
<text x="1" y="210.1">1</text>
</g>
<g font-size="2.3">
<text x="30.1" y="27.4">1</text>
<text x="30.1" y="30">2</text>
<text x="32.4" y="28.7">GND</text>
<text x="56" y="28.7">GND</text>
<text x="56" y="26.1">GND</text>
<text x="62.1" y="30">37</text>
<text x="62.1" y="27.4">38</text>
<text x="62.1" y="24.9">39</text>
<text x="202.8" y="24.9">1</text>
<text x="202.8" y="27.4">2</text>
<text x="202.8" y="30">3</text>
<text x="205.2" y="26.1">EXTON</text>
<text x="205.2" y="28.7">WAKEUP</text>
<text x="259.7" y="28.7">VSS</text>
<text x="259.7" y="26.1">VSS</text>
<text x="265.3" y="30">22 DW1000_IRQ</text>
<text x="265.3" y="27.4">23</text>
<text x="265.3" y="24.9">24</text>
<text x="30.1" y="32.5">3</text>
<text x="30.1" y="35">4</text>
<text x="32.4" y="31.2">3V3</text>
<text x="32.4" y="33.8">EN</text>
<text x="56.1" y="33.8">IO22</text>
<text x="56.1" y="31.2">IO23</text>
<text x="62.1" y="35">35</text>
<text x="62.1" y="32.5">36</text>
<text x="202.8" y="32.5">4</text>
<text x="202.8" y="35">5</text>
<text x="205.2" y="31.2">RSTn</text>
<text x="205.2" y="33.8">GPIO7</text>
<text x="252.5" y="31.2">IRQ/GPIO8</text>
<text x="259.7" y="33.8">VSS</text>
<text x="265.3" y="35">20 DW1000_SCK</text>
<text x="265.3" y="32.5">21</text>
<text x="30.1" y="37.6">5</text>
<text x="30.1" y="40.1">6</text>
<text x="32.4" y="36.3">SENSOR_VP</text>
<text x="32.4" y="38.8">SENSOR_VN</text>
<text x="32.4" y="41.4">IO34</text>
<text x="54.9" y="38.8">RXD0</text>
<text x="55.2" y="36.3">TXD0</text>
<text x="56.1" y="41.4">IO21</text>
<text x="62.1" y="40.1">33</text>
<text x="62.1" y="37.6">34</text>
<text x="202.8" y="37.6">6</text>
<text x="202.8" y="40.1">7</text>
<text x="205.2" y="36.3">VDDAON</text>
<text x="205.2" y="38.8">VDD3V3</text>
<text x="205.2" y="41.4">VDD3V3</text>
<text x="254.7" y="41.4">SPIMOSI</text>
<text x="254.7" y="38.8">SPIMISO</text>
<text x="256.1" y="36.3">SPICLK</text>
<text x="265.3" y="40.1">18 DW1000_MOSI</text>
<text x="265.3" y="37.6">19 DW1000_MISO</text>
<text x="30.1" y="42.7">7</text>
<text x="30.1" y="45.2">8</text>
<text x="30.1" y="47.7">9</text>
<text x="32.4" y="43.9">IO35</text>
<text x="32.4" y="46.5">IO32</text>
<text x="56.1" y="46.5">IO19</text>
<text x="57.7" y="43.9">NC</text>
<text x="62.1" y="47.7">30</text>
<text x="62.1" y="45.2">31</text>
<text x="62.1" y="42.7">32</text>
<text x="202.8" y="42.7">8</text>
<text x="205.2" y="43.9">VSS</text>
<text x="256.1" y="43.9">SPICSn</text>
<text x="265.3" y="42.7">17 DW1000_CSN</text>
<text x="28.8" y="50.3">10</text>
<text x="28.8" y="52.8">11</text>
<text x="32.4" y="49">IO33</text>
<text x="32.4" y="51.5">IO25</text>
<text x="56.1" y="49">IO18</text>
<text x="57.4" y="51.5">IO5</text>
<text x="62.1" y="52.8">28</text>
<text x="62.1" y="50.3">29</text>
<text x="28.8" y="55.4">12</text>
<text x="28.8" y="57.9">13</text>
<text x="32.4" y="54.1">IO26</text>
<text x="32.4" y="56.6">IO27</text>
<text x="32.4" y="59.2">IO14</text>
<text x="56.1" y="56.6">IO16</text>
<text x="56.1" y="54.1">IO17</text>
<text x="57.4" y="59.2">IO4</text>
<text x="62.1" y="57.9">26</text>
<text x="62.1" y="55.4">27</text>
<text x="28.8" y="60.4">14</text>
<text x="28.8" y="63">15</text>
<text x="28.8" y="65.5">16</text>
<text x="32.4" y="61.7">IO12</text>
<text x="32.4" y="64.2">GND</text>
<text x="57.4" y="64.2">IO2</text>
<text x="57.4" y="61.7">IO0</text>
<text x="62.1" y="65.5">23</text>
<text x="62.1" y="63">24</text>
<text x="62.1" y="60.4">25</text>
<text x="115" y="64" transform="rotate(-90 115 64)">2</text>
<text x="137.9" y="64" transform="rotate(-90 137.9 64)">2</text>
<text x="28.8" y="68.1">17</text>
<text x="28.8" y="70.6">18</text>
<text x="32.4" y="66.8">IO13</text>
<text x="32.4" y="69.3">SHD/SD2</text>
<text x="32.4" y="71.9">SWP/SD3</text>
<text x="51" y="71.9">SDO/SD0</text>
<text x="52.1" y="69.3">SDI/SD1</text>
<text x="56.1" y="66.8">IO15</text>
<text x="62.1" y="70.6">21</text>
<text x="62.1" y="68.1">22</text>
<text x="225" y="70.4" transform="rotate(-90 225 70.4)">GPIO6/EXTRXE/SPIPHA</text>
<text x="227.6" y="70.4" transform="rotate(-90 227.6 70.4)">GPIO5/EXTTXE/SPIPOL</text>
<text x="230.1" y="70.4" transform="rotate(-90 230.1 70.4)">GPIO4EXTPA</text>
<text x="232.7" y="70.4" transform="rotate(-90 232.7 70.4)">GPIO3TXLED</text>
<text x="235.2" y="70.4" transform="rotate(-90 235.2 70.4)">GPIO2RXLED</text>
<text x="237.7" y="70.4" transform="rotate(-90 237.7 70.4)">GPIO1SFDLED</text>
<text x="240.3" y="70.4" transform="rotate(-90 240.3 70.4)">GPIO0RXOKLED</text>
<text x="242.8" y="70.4" transform="rotate(-90 242.8 70.4)">VSS</text>
<text x="28.8" y="73.1">19</text>
<text x="32.4" y="74.4">SCS/CMD</text>
<text x="51.3" y="74.4">SCK/CLK</text>
<text x="62.1" y="73.1">20</text>
<text x="115" y="75.2" transform="rotate(-90 115 75.2)">1</text>
<text x="137.9" y="75.2" transform="rotate(-90 137.9 75.2)">1</text>
<text x="223.8" y="72.7" transform="rotate(-90 223.8 72.7)">9</text>
<text x="226.3" y="74" transform="rotate(-90 226.3 74)">10</text>
<text x="228.9" y="74" transform="rotate(-90 228.9 74)">11</text>
<text x="231.4" y="74" transform="rotate(-90 231.4 74)">12</text>
<text x="233.9" y="74" transform="rotate(-90 233.9 74)">13</text>
<text x="236.5" y="74" transform="rotate(-90 236.5 74)">14</text>
<text x="239" y="74" transform="rotate(-90 239 74)">15</text>
<text x="241.6" y="74" transform="rotate(-90 241.6 74)">16</text>
<text x="117.7" y="94.7">1</text>
<text x="120.1" y="96">1</text>
<text x="33.9" y="98.5">1</text>
<text x="33.9" y="101.1">2</text>
<text x="36.2" y="99.8">GND</text>
<text x="47.3" y="99.8">VCC</text>
<text x="53.2" y="101.1">15</text>
<text x="53.2" y="98.5">16</text>
<text x="117.7" y="97.3">2</text>
<text x="120.1" y="98.5">2</text>
<text x="33.9" y="103.6">3</text>
<text x="33.9" y="106.2">4</text>
<text x="36.2" y="102.3">TXD</text>
<text x="36.2" y="104.9">RXD</text>
<text x="36.2" y="107.4">V3</text>
<text x="46.2" y="107.4">DTR#</text>
<text x="46.3" y="104.9">RTS#</text>
<text x="46.7" y="102.3">R232</text>
<text x="53.2" y="106.2">13</text>
<text x="53.2" y="103.6">14</text>
<text x="96.1" y="102.3">1</text>
<text x="96.1" y="104.9">2</text>
<text x="98.5" y="103.6">1</text>
<text x="98.5" y="106.2">2</text>
<text x="117.7" y="107.4">1</text>
<text x="33.9" y="108.7">5</text>
<text x="33.9" y="111.2">6</text>
<text x="33.9" y="113.8">7</text>
<text x="36.2" y="110">D+</text>
<text x="36.2" y="112.5">D-</text>
<text x="45.9" y="110">DCD#</text>
<text x="48.6" y="112.5">RI#</text>
<text x="53.2" y="113.8">10</text>
<text x="53.2" y="111.2">11</text>
<text x="53.2" y="108.7">12</text>
<text x="98.5" y="108.7">3</text>
<text x="98.5" y="111.2">4</text>
<text x="117.7" y="110">2</text>
<text x="120.1" y="108.7">1</text>
<text x="120.1" y="111.2">2</text>
<text x="206.6" y="112.5">1</text>
<text x="209" y="113.8">VIN</text>
<text x="223" y="113.8">BAT</text>
<text x="224.4" y="111.2">EP</text>
<text x="228.5" y="112.5">8</text>
<text x="228.5" y="110">9</text>
<text x="33.9" y="116.3">8</text>
<text x="36.2" y="115">NC.</text>
<text x="36.2" y="117.6">OUT#</text>
<text x="46" y="115">DSR#</text>
<text x="46.3" y="117.6">CTS#</text>
<text x="53.2" y="116.3">9</text>
<text x="206.6" y="115">2</text>
<text x="206.6" y="117.6">3</text>
<text x="209" y="116.3">PPR#</text>
<text x="209" y="118.9">CHG#</text>
<text x="222.2" y="116.3">IREF</text>
<text x="222.6" y="118.9">IMIN</text>
<text x="228.5" y="117.6">6</text>
<text x="228.5" y="115">7</text>
<text x="206.6" y="120.1">4</text>
<text x="209" y="121.4">EN#</text>
<text x="222.3" y="121.4">GND</text>
<text x="228.5" y="120.1">5</text>
<text x="35.8" y="142.5" transform="rotate(-90 35.8 142.5)">EP</text>
<text x="19.4" y="145.5">A1B12</text>
<text x="20.7" y="148.1">A4B9</text>
<text x="27.4" y="146.8">GND</text>
<text x="27.4" y="149.3">VBUS</text>
<text x="36.8" y="147.3" transform="rotate(-90 36.8 147.3)">EP</text>
<text x="38.2" y="146.8">GND</text>
<text x="38.7" y="149.3">CC2</text>
<text x="44.3" y="148.1">B5</text>
<text x="44.3" y="145.5">B1A12</text>
<text x="78.2" y="145.8" transform="rotate(-90 78.2 145.8)">1</text>
<text x="96" y="145.8" transform="rotate(-90 96 145.8)">1</text>
<text x="113.8" y="145.8" transform="rotate(-90 113.8 145.8)">1</text>
<text x="23.5" y="150.6">A5</text>
<text x="23.5" y="153.1">A6</text>
<text x="23.5" y="155.7">A7</text>
<text x="27.4" y="151.9">CC1</text>
<text x="27.4" y="154.4">D+</text>
<text x="40.3" y="151.9">D+</text>
<text x="40.8" y="154.4">D-</text>
<text x="44.3" y="155.7">B8</text>
<text x="44.3" y="153.1">B7</text>
<text x="44.3" y="150.6">B6</text>
<text x="75.7" y="152.1" transform="rotate(-90 75.7 152.1)">3</text>
<text x="78.2" y="152.1" transform="rotate(-90 78.2 152.1)">2</text>
<text x="93.5" y="152.1" transform="rotate(-90 93.5 152.1)">3</text>
<text x="96" y="152.1" transform="rotate(-90 96 152.1)">2</text>
<text x="111.2" y="152.1" transform="rotate(-90 111.2 152.1)">3</text>
<text x="113.8" y="152.1" transform="rotate(-90 113.8 152.1)">2</text>
<text x="23.5" y="158.2">A8</text>
<text x="27.4" y="157">D-</text>
<text x="27.4" y="159.5">SBU1</text>
<text x="37" y="159.5">VBUS</text>
<text x="37.3" y="157">SBU2</text>
<text x="44.3" y="158.2">B4A9</text>
<text x="20.6" y="179.3">5</text>
<text x="20.6" y="181.9">4</text>
<text x="21.1" y="184.4">3</text>
<text x="88.5" y="181.1">1</text>
<text x="88.5" y="183.6">2</text>
<text x="90.9" y="182.4">VIN</text>
<text x="90.9" y="184.9">VSS</text>
<text x="97.9" y="182.4">VOUT</text>
<text x="105.3" y="181.1">5</text>
<text x="21.1" y="189.5">2</text>
<text x="42.8" y="188.7">1</text>
<text x="42.8" y="191.2">2</text>
<text x="45.1" y="190">1</text>
<text x="48.5" y="186.8" transform="rotate(-90 48.5 186.8)">3</text>
<text x="49.8" y="189.1" transform="rotate(-90 49.8 189.1)">3</text>
<text x="88.5" y="186.2">3</text>
<text x="90.9" y="187.4">CE</text>
<text x="100.9" y="187.4">NC</text>
<text x="105.3" y="186.2">4</text>
<text x="20.6" y="197.1">6</text>
<text x="21.1" y="194.6">1</text>
<text x="45.1" y="192.5">2</text>
<text x="48.5" y="195.9" transform="rotate(-90 48.5 195.9)">4</text>
<text x="49.8" y="193.6" transform="rotate(-90 49.8 193.6)">4</text>
<text x="20.6" y="199.6">7</text>
</g>
<text font-size="1.5" fill="#000080" x="271.5" y="103.5">D1</text>
<g font-size="1.3" fill="#a00000">
<text x="15.2" y="188.2" transform="rotate(-90 15.2 188.2)">B</text>
<text x="16.2" y="193.3" transform="rotate(-90 16.2 193.3)">A</text>
</g>
</svg>
